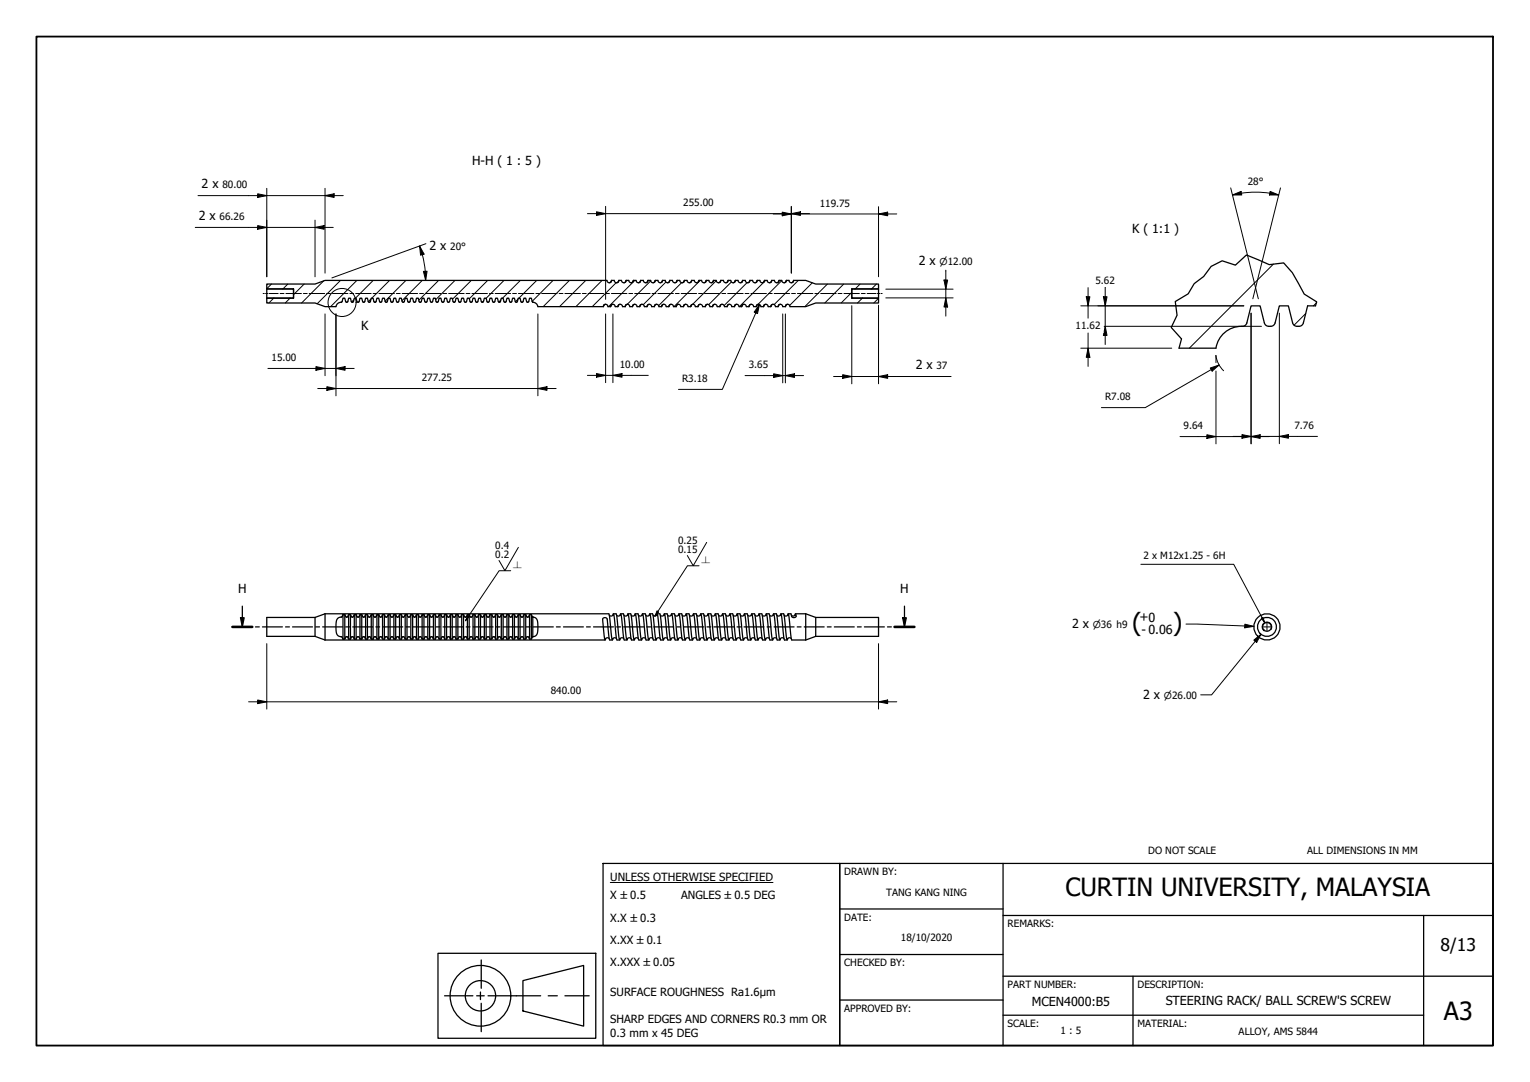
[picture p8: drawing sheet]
<svg xmlns="http://www.w3.org/2000/svg" width="420mm" height="297mm" viewBox="0 0 420 297" stroke-linecap="round" stroke-linejoin="round" font-family="sans-serif">
<!-- layer: Hatch (ISO) -->
<g fill="none" stroke="#000" stroke-width=".27">
<path d="M74.5 78l-1.2 1.3M79 78l-1.4 1.4M83.5 78l-2.9 2.9M88.9 77.1l-6.1 6.1M93.5 77l-6.4 6.4M98 77l-7.2 7.2M102.5 77l-4.9 4.9M107 77l-4.9 4.9M111.5 77l-5.7 5.7M116 77l-5.6 5.6M120.4 77l-5.4 5.4M124.9 77l-5.3 5.3"/>
<path d="M129.4 77l-5.1 5.1M133.9 77l-5 5M138.4 77l-4.9 4.9M142.9 77l-4.9 4.9M147.4 77l-4.9 4.9M151.9 77l-5.8 5.7M156.4 77l-7.2 7.2M160.9 77l-7.2 7.2M165.3 77l-7.1 7.2M169.2 77.6l-6.6 6.6M174.3 77l-7.2 7.2M178.7 77.1l-6.5 6.5"/>
<path d="M182.9 77.4l-6.3 6.3M187.2 77.6l-6.4 6.3M192.3 77l-7.2 7.2M196.7 77.1l-6.5 6.5M200.9 77.4l-6.3 6.3M205.2 77.6l-6.4 6.3M210.3 77l-7.2 7.2M214.7 77l-6.6 6.6M219.2 77l-6.6 6.6M223.1 77.6l-6.3 6.3M227.2 78l-6.2 6.2M231.7 78l-5.2 5.2"/>
<path d="M236.2 78l-1.4 1.4M240.7 78l-1.4 1.4M349.7 72.5l-23.1 23.1M75.2 81.8l-1.4 1.4M79.7 81.8l-1.4 1.4M97.2 82.3l-.6 .6M101.9 82.1l-.7 .7M128.1 82.8h.1M132.8 82.6l-.4 .4M137.5 82.3l-.5 .6M142.3 82.1l-.8 .7M171.7 84.1l-.1 .1"/>
<path d="M189.7 84l-.1 .2M207.8 84l-.3 .2M233.9 80.3l-2.9 2.9M236.9 81.8l-1.4 1.4M241.3 81.9l-1.3 1.3M358.6 86.1l-3.2 3.2M361.5 83.1l-.8 .9"/>
</g>
<!-- layer: Visible (ISO) -->
<g fill="none" stroke="#000" stroke-width=".35">
<path d="M73.3 79.4v2.4M80.6 79.2v2.7M167.8 77.3l-.5 .3M167.9 77h.8a.63 .63 0 0 0 .6 .6 .63 .63 0 0 0 .6-.6M167.9 77a.64 .64 0 0 1-.6 .6 .64 .64 0 0 1-.6-.6h-77.4l-2.8 1h-13.2v1.4h7.3v2.4h-7.3v1.4h13.2l2.8 1h3a2.25 2.25 0 0 1 1.7-1.4M167.9 77l-.1 .4M169.8 77.3l-.5 .3M169.9 77h.8a.64 .64 0 0 0 .6 .6 .64 .64 0 0 0 .6-.6M169.9 77l-.1 .4M171.8 77.3l-.5 .3M171.9 77h.8a.63 .63 0 0 0 .6 .6 .63 .63 0 0 0 .6-.6M171.9 77l-.1 .4"/>
<path d="M173.8 77.3l-.5 .3M173.9 77h.8a.63 .63 0 0 0 .6 .6 .63 .63 0 0 0 .6-.6M173.9 77l-.1 .4M175.8 77.3l-.5 .3M175.9 77h.8a.64 .64 0 0 0 .6 .6 .64 .64 0 0 0 .6-.6M175.9 77l-.1 .4M177.8 77.3l-.5 .3M177.9 77h.8a.64 .64 0 0 0 .6 .6 .64 .64 0 0 0 .6-.6M177.9 77l-.1 .4M179.8 77.3l-.5 .3M179.9 77h.8a.63 .63 0 0 0 .6 .6 .63 .63 0 0 0 .6-.6M179.9 77l-.1 .4"/>
<path d="M181.8 77.3l-.5 .3M181.9 77h.8a.63 .63 0 0 0 .6 .6 .63 .63 0 0 0 .6-.6M181.9 77l-.1 .4M183.8 77.3l-.5 .3M183.9 77h.8a.64 .64 0 0 0 .6 .6 .64 .64 0 0 0 .6-.6M183.9 77l-.1 .4M185.8 77.3l-.5 .3M185.9 77h.8a.63 .63 0 0 0 .6 .6 .63 .63 0 0 0 .6-.6M185.9 77l-.1 .4M187.8 77.3l-.5 .3M187.9 77h.8a.63 .63 0 0 0 .6 .6 .63 .63 0 0 0 .6-.6M187.9 77l-.1 .4"/>
<path d="M189.8 77.3l-.5 .3M189.9 77h.8a.63 .63 0 0 0 .6 .6 .63 .63 0 0 0 .6-.6M189.9 77l-.1 .4M191.8 77.3l-.5 .3M191.9 77h.8a.64 .64 0 0 0 .6 .6 .64 .64 0 0 0 .6-.6M191.9 77l-.1 .4M193.8 77.3l-.5 .3M193.9 77h.8a.63 .63 0 0 0 .6 .6 .63 .63 0 0 0 .6-.6M193.9 77l-.1 .4M195.8 77.3l-.5 .3M195.9 77h.8a.63 .63 0 0 0 .6 .6 .63 .63 0 0 0 .6-.6M195.9 77l-.1 .4"/>
<path d="M197.8 77.3l-.5 .3M197.9 77h.8a.64 .64 0 0 0 .6 .6 .64 .64 0 0 0 .6-.6M197.9 77l-.1 .4M199.8 77.3l-.5 .3M199.9 77h.8a.64 .64 0 0 0 .6 .6 .64 .64 0 0 0 .6-.6M199.9 77l-.1 .4M201.8 77.3l-.5 .3M201.9 77h.8a.63 .63 0 0 0 .6 .6 .63 .63 0 0 0 .6-.6M201.9 77l-.1 .4M203.8 77.3l-.5 .3M203.9 77h.8a.63 .63 0 0 0 .6 .6 .63 .63 0 0 0 .6-.6M203.9 77l-.1 .4"/>
<path d="M205.8 77.3l-.5 .3M205.9 77h.8a.64 .64 0 0 0 .6 .6 .64 .64 0 0 0 .6-.6M205.9 77l-.1 .4M207.8 77.3l-.5 .3M207.9 77h.8a.63 .63 0 0 0 .6 .6 .63 .63 0 0 0 .6-.6M207.9 77l-.1 .4M209.8 77.3l-.5 .3M209.9 77h.8a.63 .63 0 0 0 .6 .6 .63 .63 0 0 0 .6-.6M209.9 77l-.1 .4M211.8 77.3l-.5 .3M211.9 77h.8a.64 .64 0 0 0 .6 .6 .64 .64 0 0 0 .6-.6M211.9 77l-.1 .4"/>
<path d="M213.8 77.3l-.5 .3M213.9 77h.8a.64 .64 0 0 0 .6 .6 .64 .64 0 0 0 .6-.6M213.9 77l-.1 .4M215.8 77.3l-.5 .3M215.9 77h.8a.63 .63 0 0 0 .6 .6 .63 .63 0 0 0 .6-.6M215.9 77l-.1 .4M217.8 77.3l-.5 .3M217.9 77h3.4l2.7 1h17.3v1.4h-7.4v2.4h7.4v1.4h-17.3l-2.7 1h-4.4a.64 .64 0 0 0-.6-.7 .64 .64 0 0 0-.6 .7M217.9 77l-.1 .4M233.9 79.2v2.7M241.3 79.4v2.4M94 82.8l.2-.9h.5l.2 .9 .4 .2 .2-.2 .2-.9h.5l.3 .9 .3 .2 .3-.2 .2-.9h.5l.2 .9 .4 .2 .2-.2 .2-.9h.5l.3 .9 .3 .2"/>
<path d="M106.4 82.8l-.5 .1-.3-1h-.5l-.3 .9-.3 .2-.3-.2-.2-.9h-.5l-.2 .9-.4 .2-.2-.2-.3-.9h-.4l-.3 .9-.3 .2-.3-.2-.2-.9h-.5l-.2 .9-.3 .2M106.4 82.8l.2-.9h.5l.2 .9 .4 .2 .2-.2 .3-.9h.5l.2 .9 .3 .2 .3-.2 .2-.9h.5l.2 .9 .4 .2 .2-.2 .3-.9h.5l.2 .9 .3 .2 .3-.2 .2-.9h.5l.2 .9 .4 .2 .2-.2 .3-.9h.5l.2 .9 .4 .2 .2-.2 .2-.9h.5l.3 .9 .3 .2 .2-.2 .3-.9h.5l.2 .9 .4 .2 .2-.2 .2-.9h.5l.3 .9 .3 .2 .3-.2 .2-.9h.5l.2 .9 .4 .2 .2-.2 .2-.9h.5l.3 .9 .3 .2 .3-.2 .2-.9h.5l.2 .9 .4 .2 .2-.2 .2-.9h.5l.3 .9 .3 .2 .3-.2 .2-.9h.5l.2 .9 .4 .2 .2-.2 .2-.9h.5l.3 .9 .3 .2 .3-.2 .2-.9h.5l.2 .9 .4 .2 .2-.2 .3-.9h.4l.3 .9 .3 .2 .3-.2 .2-.9h.5l.2 .9 .3 .2M139.9 82.8l-.2-.9h-.5l-.2 .9-.3 .2-.3-.2-.2-.9h-.5l-.3 .9-.3 .2-.3-.2-.2-.9h-.5l-.2 .9-.4 .2-.2-.2-.2-.9h-.5l-.3 .9-.3 .2M140 82.8l.4 .1 .4-1h.5l.2 .9 .3 .2 .3-.2 .2-.9h.5l.2 .9 .4 .2 .2-.2 .3-.9h.5l.2 .9 .4 .2 .2-.2 .2-.9h.5l.4 1.1a1.42 1.42 0 0 1 1.4 1.2h18M165.7 84.2a.63 .63 0 0 1 .6-.7 .63 .63 0 0 1 .6 .7h.8M166.3 83.5l-.4 .2-.2 .5M167.7 84.2a.64 .64 0 0 1 .6-.7 .64 .64 0 0 1 .6 .7h.8M168.3 83.5l-.4 .2-.2 .5M169.7 84.2a.64 .64 0 0 1 .6-.7 .64 .64 0 0 1 .6 .7h.8M169.8 83.8l-.1 .4M170.3 83.5l-.5 .4M171.7 84.2a.64 .64 0 0 1 .6-.7 .64 .64 0 0 1 .6 .7h.8"/>
<path d="M171.8 83.8l-.1 .4M172.3 83.5l-.5 .4M173.7 84.2a.64 .64 0 0 1 .6-.7 .64 .64 0 0 1 .6 .7h.8M173.8 83.8l-.1 .4M174.3 83.5l-.5 .4M175.7 84.2a.64 .64 0 0 1 .6-.7 .64 .64 0 0 1 .6 .7h.8M176.3 83.5l-.4 .2-.2 .5M177.7 84.2a.63 .63 0 0 1 .6-.7 .63 .63 0 0 1 .6 .7h.8M178.3 83.5l-.4 .2-.2 .5M179.7 84.2a.63 .63 0 0 1 .6-.7 .63 .63 0 0 1 .6 .7h.8M180.3 83.5l-.4 .2-.2 .5M181.7 84.2a.64 .64 0 0 1 .6-.7 .64 .64 0 0 1 .6 .7h.8"/>
<path d="M182.3 83.5l-.4 .2-.2 .5M183.7 84.2a.63 .63 0 0 1 .6-.7 .63 .63 0 0 1 .6 .7h.8M183.8 83.8l-.1 .4M184.3 83.5l-.5 .4M185.7 84.2a.63 .63 0 0 1 .6-.7 .63 .63 0 0 1 .6 .7h.8M185.8 83.8l-.1 .4M186.3 83.5l-.5 .4M187.7 84.2a.64 .64 0 0 1 .6-.7 .64 .64 0 0 1 .6 .7h.8M187.8 83.8l-.1 .4M188.3 83.5l-.5 .4M189.7 84.2a.64 .64 0 0 1 .6-.7 .64 .64 0 0 1 .6 .7h.8M190.3 83.5l-.4 .2-.2 .5"/>
<path d="M191.7 84.2a.63 .63 0 0 1 .6-.7 .63 .63 0 0 1 .6 .7h.8M192.3 83.5l-.5 .3-.1 .4M193.7 84.2a.63 .63 0 0 1 .6-.7 .63 .63 0 0 1 .6 .7h.8M194.3 83.5l-.4 .2-.2 .5M195.7 84.2a.64 .64 0 0 1 .6-.7 .64 .64 0 0 1 .6 .7h.8M196.3 83.5l-.4 .2-.2 .5M197.7 84.2a.63 .63 0 0 1 .6-.7 .63 .63 0 0 1 .6 .7h.8M198.3 83.5l-.4 .2-.2 .5M199.7 84.2a.63 .63 0 0 1 .6-.7 .63 .63 0 0 1 .6 .7h.8M199.8 83.8l-.1 .4M200.3 83.5l-.5 .4M201.7 84.2a.64 .64 0 0 1 .6-.7 .64 .64 0 0 1 .6 .7h.8"/>
<path d="M201.8 83.8l-.1 .4M202.3 83.5l-.5 .4M203.7 84.2a.64 .64 0 0 1 .6-.7 .64 .64 0 0 1 .6 .7h.8M203.8 83.8l-.1 .4M204.3 83.5l-.5 .4M205.7 84.2a.63 .63 0 0 1 .6-.7 .63 .63 0 0 1 .6 .7h.8M206.3 83.5l-.4 .2-.2 .5M207.7 84.2a.63 .63 0 0 1 .6-.7 .63 .63 0 0 1 .6 .7h.8M208.3 83.5l-.4 .2-.2 .5M209.7 84.2a.64 .64 0 0 1 .6-.7 .64 .64 0 0 1 .6 .7h.8M210.3 83.5l-.4 .2-.2 .5M211.7 84.2a.63 .63 0 0 1 .6-.7 .63 .63 0 0 1 .6 .7h.8"/>
<path d="M212.3 83.5l-.4 .2-.2 .5M213.7 84.2a.63 .63 0 0 1 .6-.7 .63 .63 0 0 1 .6 .7h.8M214.3 83.5l-.4 .2-.2 .5M215.8 83.8l-.1 .4M216.3 83.5l-.5 .4M361.3 84h-2.2l-1.2 4.6a1.61 1.61 0 0 1-1.5 1 1.61 1.61 0 0 1-1.4-1l-1.2-4.6h-2.5l-1.1 4.6a1.61 1.61 0 0 1-1.5 1 1.61 1.61 0 0 1-1.5-1l-1.2-4.6h-2.4l-1.2 4.6a1.29 1.29 0 0 1-1.5 1 7.1 7.1 0 0 0-7 6h-10.1M86.5 169.5h-13.2v5.2h13.2M89.3 168.5l-2.8 1v5.2l2.8 1M89.3 168.5h77.9l.9 7.2 .2-.4M89.3 168.5v7.2M89.3 175.7h76.9M94.2 168.7l-.1 .2a.67 .67 0 0 1-.9 .6 1.88 1.88 0 0 0-.9 2.1v.5a2.27 2.27 0 0 0 .9 2.6 .78 .78 0 0 1 1 .8"/>
<path d="M94.2 168.7h.5M94.2 168.7v6.8M94.7 168.7l.1 .2a.44 .44 0 0 0 .2 .5 .44 .44 0 0 0 .5-.1l.2-.6M94.7 175.5l.1-.2a.44 .44 0 0 1 .2-.5 .44 .44 0 0 1 .5 .1l.2 .6M94.7 168.7v6.8h-.5M96.2 168.7l.1 .2a.44 .44 0 0 0 .2 .5 .44 .44 0 0 0 .5-.1l.3-.6M96.2 175.5l.1-.2a.44 .44 0 0 1 .2-.5 .44 .44 0 0 1 .5 .1l.3 .6M96.2 168.7h-.5v6.8h.5M96.2 168.7v6.8M97.8 168.7l.1 .2a.44 .44 0 0 0 .2 .5 .44 .44 0 0 0 .5-.1l.2-.6M97.8 175.5l.1-.2a.44 .44 0 0 1 .2-.5 .44 .44 0 0 1 .5 .1l.2 .6M97.8 168.7h-.5v6.8h.5"/>
<path d="M97.8 168.7v6.8M99.3 168.7l.1 .2a.44 .44 0 0 0 .2 .5 .44 .44 0 0 0 .5-.1l.3-.6M99.3 175.5l.1-.2a.44 .44 0 0 1 .2-.5 .44 .44 0 0 1 .5 .1l.3 .6M99.3 168.7h-.5v6.8h.5M99.3 168.7v6.8M100.9 168.7l.1 .2a.44 .44 0 0 0 .2 .5 .44 .44 0 0 0 .5-.1l.3-.6M100.9 175.5l.1-.2a.44 .44 0 0 1 .2-.5 .44 .44 0 0 1 .5 .1l.3 .6M100.9 168.7h-.5v6.8h.5M100.9 168.7v6.8M102.4 168.7l.1 .2a.44 .44 0 0 0 .2 .5 .44 .44 0 0 0 .5-.1l.3-.6M102.4 175.5l.1-.2a.44 .44 0 0 1 .2-.5 .44 .44 0 0 1 .5 .1l.3 .6M102.4 168.7h-.4v6.8h.4"/>
<path d="M102.4 168.7v6.8M104 168.7l.1 .2a.44 .44 0 0 0 .2 .5 .44 .44 0 0 0 .5-.1l.3-.6M104 175.5l.1-.2a.44 .44 0 0 1 .2-.5 .44 .44 0 0 1 .5 .1l.3 .6M104 168.7h-.5v6.8h.5M104 168.7v6.8M105.6 168.7v.2a.44 .44 0 0 0 .2 .5 .44 .44 0 0 0 .5-.1l.3-.6M105.6 175.5v-.2a.44 .44 0 0 1 .2-.5 .44 .44 0 0 1 .5 .1l.3 .6M105.6 168.7h-.5v6.8h.5M105.6 168.7v6.8M107.1 168.7l.1 .2a.44 .44 0 0 0 .2 .5 .44 .44 0 0 0 .5-.1l.3-.6M107.1 175.5l.1-.2a.44 .44 0 0 1 .2-.5 .44 .44 0 0 1 .5 .1l.3 .6M107.1 168.7h-.5v6.8h.5"/>
<path d="M107.1 168.7v6.8M108.7 168.7v.2a.44 .44 0 0 0 .2 .5 .44 .44 0 0 0 .6-.1l.2-.6M108.7 175.5v-.2a.44 .44 0 0 1 .2-.5 .44 .44 0 0 1 .6 .1l.2 .6M108.7 168.7h-.5v6.8h.5M108.7 168.7v6.8M110.2 168.7l.1 .2a.44 .44 0 0 0 .2 .5 .44 .44 0 0 0 .5-.1l.3-.6M110.2 175.5l.1-.2a.44 .44 0 0 1 .2-.5 .44 .44 0 0 1 .5 .1l.3 .6M110.2 168.7h-.5v6.8h.5M110.2 168.7v6.8M111.8 168.7v.2a.44 .44 0 0 0 .2 .5 .44 .44 0 0 0 .6-.1l.2-.6M111.8 175.5v-.2a.44 .44 0 0 1 .2-.5 .44 .44 0 0 1 .6 .1l.2 .6M111.8 168.7h-.5v6.8h.5"/>
<path d="M111.8 168.7v6.8M113.3 168.7l.1 .2a.44 .44 0 0 0 .2 .5 .44 .44 0 0 0 .5-.1l.3-.6M113.3 175.5l.1-.2a.44 .44 0 0 1 .2-.5 .44 .44 0 0 1 .5 .1l.3 .6M113.3 168.7h-.5v6.8h.5M113.3 168.7v6.8M114.9 168.7l.1 .2a.44 .44 0 0 0 .2 .5 .44 .44 0 0 0 .5-.1l.2-.6M114.9 175.5l.1-.2a.44 .44 0 0 1 .2-.5 .44 .44 0 0 1 .5 .1l.2 .6M114.9 168.7h-.5v6.8h.5M114.9 168.7v6.8M116.4 168.7l.1 .2a.44 .44 0 0 0 .2 .5 .44 .44 0 0 0 .5-.1l.3-.6M116.4 175.5l.1-.2a.44 .44 0 0 1 .2-.5 .44 .44 0 0 1 .5 .1l.3 .6M116.4 168.7h-.5v6.8h.5"/>
<path d="M116.4 168.7v6.8M118 168.7l.1 .2a.44 .44 0 0 0 .2 .5 .44 .44 0 0 0 .5-.1l.2-.6M118 175.5l.1-.2a.44 .44 0 0 1 .2-.5 .44 .44 0 0 1 .5 .1l.2 .6M118 168.7h-.5v6.8h.5M118 168.7v6.8M119.5 168.7l.1 .2a.44 .44 0 0 0 .2 .5 .44 .44 0 0 0 .5-.1l.3-.6M119.5 175.5l.1-.2a.44 .44 0 0 1 .2-.5 .44 .44 0 0 1 .5 .1l.3 .6M119.5 168.7h-.5v6.8h.5M119.5 168.7v6.8M121.1 168.7l.1 .2a.44 .44 0 0 0 .2 .5 .44 .44 0 0 0 .5-.1l.2-.6M121.1 175.5l.1-.2a.44 .44 0 0 1 .2-.5 .44 .44 0 0 1 .5 .1l.2 .6M121.1 168.7h-.5v6.8h.5"/>
<path d="M121.1 168.7v6.8M122.1 168.7v6.8M122.1 168.7h.5M122.6 168.7v6.8h-.5M122.6 168.7l.1 .2a.44 .44 0 0 0 .2 .5 .44 .44 0 0 0 .5-.1l.3-.6M122.6 175.5l.1-.2a.44 .44 0 0 1 .2-.5 .44 .44 0 0 1 .5 .1l.3 .6M123.7 168.7h.5M123.7 168.7v6.8M124.2 168.7v6.8h-.5M124.2 168.7l.1 .2a.44 .44 0 0 0 .2 .5 .44 .44 0 0 0 .5-.1l.2-.6M124.2 175.5l.1-.2a.44 .44 0 0 1 .2-.5 .44 .44 0 0 1 .5 .1l.2 .6M125.2 168.7h.5"/>
<path d="M125.2 168.7v6.8M125.7 168.7v6.8h-.5M125.7 168.7l.1 .2a.44 .44 0 0 0 .2 .5 .44 .44 0 0 0 .5-.1l.3-.6M125.7 175.5l.1-.2a.44 .44 0 0 1 .2-.5 .44 .44 0 0 1 .5 .1l.3 .6M126.8 168.7h.5M126.8 168.7v6.8M127.3 168.7v6.8h-.5M127.3 168.7l.1 .2a.44 .44 0 0 0 .2 .5 .44 .44 0 0 0 .5-.1l.2-.6M127.3 175.5l.1-.2a.44 .44 0 0 1 .2-.5 .44 .44 0 0 1 .5 .1l.2 .6M128.3 168.7h.5M128.3 168.7v6.8M128.8 168.7v6.8h-.5"/>
<path d="M128.8 168.7l.1 .2a.44 .44 0 0 0 .2 .5 .44 .44 0 0 0 .5-.1l.3-.6M128.8 175.5l.1-.2a.44 .44 0 0 1 .2-.5 .44 .44 0 0 1 .5 .1l.3 .6M129.9 168.7h.5M129.9 168.7v6.8M130.4 168.7v6.8h-.5M130.4 168.7l.1 .2a.44 .44 0 0 0 .2 .5 .44 .44 0 0 0 .5-.1l.3-.6M130.4 175.5l.1-.2a.44 .44 0 0 1 .2-.5 .44 .44 0 0 1 .5 .1l.3 .6M131.5 168.7h.4M131.5 168.7v6.8M131.9 168.7v6.8h-.4M131.9 168.7l.1 .2a.44 .44 0 0 0 .2 .5 .44 .44 0 0 0 .5-.1l.3-.6M131.9 175.5l.1-.2a.44 .44 0 0 1 .2-.5 .44 .44 0 0 1 .5 .1l.3 .6"/>
<path d="M133 168.7h.5M133 168.7v6.8M133.5 168.7v6.8h-.5M133.5 168.7l.1 .2a.44 .44 0 0 0 .2 .5 .44 .44 0 0 0 .5-.1l.3-.6M133.5 175.5l.1-.2a.44 .44 0 0 1 .2-.5 .44 .44 0 0 1 .5 .1l.3 .6M134.6 168.7h.5M134.6 168.7v6.8M135.1 168.7v6.8h-.5M135.1 168.7v.2a.44 .44 0 0 0 .2 .5 .44 .44 0 0 0 .5-.1l.3-.6M135.1 175.5v-.2a.44 .44 0 0 1 .2-.5 .44 .44 0 0 1 .5 .1l.3 .6M136.1 168.7h.5M136.1 168.7v6.8"/>
<path d="M136.6 168.7v6.8h-.5M136.6 168.7l.1 .2a.44 .44 0 0 0 .2 .5 .44 .44 0 0 0 .5-.1l.3-.6M136.6 175.5l.1-.2a.44 .44 0 0 1 .2-.5 .44 .44 0 0 1 .5 .1l.3 .6M137.7 168.7h.5M137.7 168.7v6.8M138.2 168.7v6.8h-.5M138.2 168.7v.2a.44 .44 0 0 0 .2 .5 .44 .44 0 0 0 .6-.1l.2-.6M138.2 175.5v-.2a.44 .44 0 0 1 .2-.5 .44 .44 0 0 1 .6 .1l.2 .6M139.2 168.7h.5M139.2 168.7v6.8M139.7 168.7v6.8h-.5M139.7 168.7l.1 .2a.44 .44 0 0 0 .2 .5 .44 .44 0 0 0 .5-.1l.3-.6"/>
<path d="M139.7 175.5l.1-.2a.44 .44 0 0 1 .2-.5 .44 .44 0 0 1 .5 .1l.3 .6M140.8 168.7h.5M140.8 168.7v6.8M141.3 168.7v6.8h-.5M141.3 168.7v.2a.44 .44 0 0 0 .2 .5 .44 .44 0 0 0 .6-.1l.2-.6M141.3 175.5v-.2a.44 .44 0 0 1 .2-.5 .44 .44 0 0 1 .6 .1l.2 .6M142.3 168.7h.5M142.3 168.7v6.8M142.8 168.7v6.8h-.5M142.8 168.7l.1 .2a.44 .44 0 0 0 .2 .5 .44 .44 0 0 0 .5-.1l.3-.6M142.8 175.5l.1-.2a.44 .44 0 0 1 .2-.5 .44 .44 0 0 1 .5 .1l.3 .6M143.9 168.7h.5"/>
<path d="M143.9 168.7v6.8M144.4 168.7v6.8h-.5M144.4 168.7l.1 .2a.44 .44 0 0 0 .2 .5 .44 .44 0 0 0 .5-.1l.2-.6M144.4 175.5l.1-.2a.44 .44 0 0 1 .2-.5 .44 .44 0 0 1 .5 .1l.2 .6M145.4 168.7h.5M145.4 168.7v6.8M145.9 168.7v6.8h-.5M145.9 168.7l.4 .7M146.3 169.4l.1 5.4-.5 .7M146.3 169.4a1.66 1.66 0 0 1 1.4 2.2v.5a2.27 2.27 0 0 1-.9 2.6l-.5 .1M166.3 175.3l-.1 .4-.6-4.8a.85 .85 0 0 1 .3-1.3h.4l.4 .3 .7 5.7 .8 .1M167.3 175.3a.59 .59 0 0 0-1 .1"/>
<path d="M168.3 168.9l.2-.4 .8 7 .1 .2h.8M168.3 168.8v.1a.59 .59 0 0 1-1 0M168.4 168.5h.8l.1 .2 .8 7 .2-.4M169.3 175.3a.59 .59 0 0 0-1 .1M170.3 168.9l.2-.4 .8 7 .1 .2h.8M170.3 168.8v.1a.59 .59 0 0 1-1 0M170.4 168.5h.8l.1 .2 .9 7 .1-.4M171.3 175.3a.59 .59 0 0 0-1 .1M172.3 168.9l.2-.4 .8 7 .1 .2h.8M172.3 168.8v.1a.59 .59 0 0 1-1 0M172.4 168.5h.8l.1 .2 .8 7 .2-.4M173.3 175.3a.59 .59 0 0 0-1 .1"/>
<path d="M174.3 168.9l.2-.4 .9 7.1 .8 .1M174.3 168.8v.1a.59 .59 0 0 1-1 0M174.4 168.5h.8l.1 .2 .8 7 .2-.4M175.3 175.3a.59 .59 0 0 0-1 .1M176.3 168.9l.2-.4 .8 7 .1 .2h.8M176.3 168.8v.1a.59 .59 0 0 1-1 0M176.4 168.5h.8l.1 .2 .9 7 .1-.4M177.3 175.3a.59 .59 0 0 0-1 .1M178.3 168.9l.2-.4 .8 7 .1 .2h.8M178.3 168.8v.1a.59 .59 0 0 1-1 0M178.4 168.5h.8l.1 .2 .8 7 .2-.4M179.3 175.3a.59 .59 0 0 0-1 .1"/>
<path d="M180.3 168.9l.2-.4 .9 7.1 .8 .1M180.3 168.8v.1a.59 .59 0 0 1-1 0M180.4 168.5h.8l.1 .2 .9 7 .1-.4M181.3 175.3a.59 .59 0 0 0-1 .1M182.3 168.9l.2-.4 .8 7 .1 .2h.8M182.3 168.8v.1a.59 .59 0 0 1-1 0M182.4 168.5h.8l.1 .2 .9 7 .1-.4M183.3 175.3a.59 .59 0 0 0-1 .1M184.3 168.9l.2-.4 .8 7 .1 .2h.8M184.3 168.8v.1a.59 .59 0 0 1-1 0M184.4 168.5h.8l.1 .2 .9 7 .1-.4M185.3 175.3a.59 .59 0 0 0-1 .1"/>
<path d="M186.3 168.9l.2-.4 .8 7 .1 .2h.8M186.3 168.8v.1a.59 .59 0 0 1-1 0M186.4 168.5h.8l.1 .2 .9 7 .1-.4M187.3 175.3a.59 .59 0 0 0-1 .1M188.3 168.9l.2-.4 .8 7 .1 .2h.8M188.3 168.8v.1a.59 .59 0 0 1-1 0M188.4 168.5h.8l.1 .2 .9 7 .1-.4M189.3 175.3a.59 .59 0 0 0-1 .1M190.3 168.9l.2-.4 .8 7 .1 .2h.8M190.3 168.8v.1a.59 .59 0 0 1-1 0M190.4 168.5h.8l.1 .2 .8 7 .2-.4M191.3 175.3a.59 .59 0 0 0-1 .1"/>
<path d="M192.3 168.9l.2-.4 .8 7 .1 .2h.8M192.3 168.8v.1a.59 .59 0 0 1-1 0M192.4 168.5h.8l.1 .2 .9 7 .1-.4M193.3 175.3a.59 .59 0 0 0-1 .1M194.3 168.9l.2-.4 .8 7 .1 .2h.8M194.3 168.8v.1a.59 .59 0 0 1-1 0M194.4 168.5h.8l.1 .2 .9 7 .1-.4M195.3 175.3a.59 .59 0 0 0-1 .1M196.3 168.9l.2-.4 .8 7 .1 .2h.8M196.3 168.8v.1a.59 .59 0 0 1-1 0M196.4 168.5h.8l.1 .2 .8 7 .2-.4M197.3 175.3a.59 .59 0 0 0-1 .1"/>
<path d="M198.3 168.9l.1-.4 .9 7 .1 .2h.8M198.3 168.8v.1a.59 .59 0 0 1-1 0M198.4 168.5h.8l.1 .2 .8 7 .2-.4M199.3 175.3a.59 .59 0 0 0-1 .1M200.3 168.9l.1-.4 .9 7 .1 .2h.8M200.3 168.8v.1a.59 .59 0 0 1-1 0M200.4 168.5h.8l.1 .2 .9 7 .1-.4M201.3 175.3a.59 .59 0 0 0-1 .1M202.3 168.9l.1-.4 .9 7 .1 .2h.8M202.3 168.8v.1a.59 .59 0 0 1-1 0M202.4 168.5h.8l.1 .2 .8 7 .2-.4M203.3 175.3a.59 .59 0 0 0-1 .1"/>
<path d="M204.3 168.9l.1-.4 .9 7 .1 .2h.8M204.3 168.8v.1a.59 .59 0 0 1-1 0M204.4 168.5h.8l.1 .2 .8 7 .2-.4M205.3 175.3a.59 .59 0 0 0-1 .1M206.3 168.9l.1-.4 .9 7 .1 .2h.8M206.3 168.8v.1a.59 .59 0 0 1-1 0M206.4 168.5h.8l.1 .2 .9 7 .1-.4M207.3 175.3a.59 .59 0 0 0-1 .1M208.3 168.9l.2-.4 .8 7 .1 .2h.8M208.3 168.8v.1a.59 .59 0 0 1-1 0M208.4 168.5h.8l.1 .2 .8 7 .2-.4M209.3 175.3a.59 .59 0 0 0-1 .1"/>
<path d="M210.3 168.9l.2-.4 .8 7 .1 .2h.8M210.3 168.8v.1a.59 .59 0 0 1-1 0M210.4 168.5h.8l.1 .2 .8 7 .2-.4M211.3 175.3a.59 .59 0 0 0-1 .1M212.3 168.9l.2-.4 .8 7 .1 .2h.8M212.3 168.8v.1a.59 .59 0 0 1-1 0M212.4 168.5h.8l.1 .2 .9 7 .1-.4M213.3 175.3a.59 .59 0 0 0-1 .1M214.3 168.9l.2-.4 .9 7.1 .8 .1M214.3 168.8v.1a.59 .59 0 0 1-1 0M214.4 168.5h.8l.1 .2 .8 7 .2-.4M215.3 175.3a.59 .59 0 0 0-1 .1"/>
<path d="M216.3 168.9l.2-.4 .9 7.2h3.9M216.3 168.8v.1a.59 .59 0 0 1-1 0M216.4 168.5h.8a.89 .89 0 0 0 1.2 1 .59 .59 0 0 0 0-1l-.1 .4M217.3 175.3a.59 .59 0 0 0-1 .1M218.3 168.8v.1a.59 .59 0 0 1-1 0M218.4 168.5h2.9M221.3 168.5l2.7 1v5.2l-2.7 1M221.3 168.5v7.2M224 169.5h17.3v5.2h-17.3"/>
<circle cx="347.9" cy="172.1" r="1.2"/>
<circle cx="347.9" cy="172.1" r="2.6"/>
<circle cx="347.9" cy="172.1" r="3.6"/>
</g>
<!-- layer: Visible Narrow (ISO) -->
<path d="M73.3 79.2h7.3M233.9 79.2h7.4M73.3 81.9h7.3M233.9 81.9h7.4M349 172.9a1.34 1.34 0 0 0-.3-1.9 1.34 1.34 0 0 0-1.9 .3 1.34 1.34 0 0 0 .4 1.9" fill="none" stroke="#000" stroke-width=".27"/>
<!-- layer: Break Line (ISO) -->
<path d="M361.3 84l.3-1.1-3.4-2.2-3.3-5.8-2.4-2.7-3.9 .5-6.3-2.7-3 2.8-3.7-1.2-3 1.5-2.1 2.8-2.6 2-1.6 2.8-3.6 2.1 .5 3.7-1.6 3.4 2.9 3.1-.7 2.6" fill="none" stroke="#000" stroke-width=".35"/>
<!-- layer: Section Line (ISO) -->
<g fill="none" stroke="#000" stroke-width=".35">
<path d="M63.8 172.1h5.5M66.1 169.6h1l-.6 2.5zM66.5 166.4v5.7M70.2 172.1h1M72.1 172.1h5.4M78.4 172.1h1.1M80.3 172.1h5.5M86.7 172.1h1M88.6 172.1h5.5M94.9 172.1h1.1M96.9 172.1h5.4M103.2 172.1h1.1"/>
<path d="M105.1 172.1h5.5M111.5 172.1h1M113.4 172.1h5.5M119.7 172.1h1.1M121.7 172.1h5.4M128 172.1h1.1M129.9 172.1h5.5M136.3 172.1h1M138.2 172.1h5.5M144.5 172.1h1.1M146.5 172.1h5.4M152.8 172.1h1.1"/>
<path d="M154.7 172.1h5.5M161.1 172.1h1M163 172.1h5.5M169.3 172.1h1.1M171.3 172.1h5.4M177.6 172.1h1.1M179.5 172.1h5.5M185.9 172.1h1M187.8 172.1h5.5M194.1 172.1h1.1M196.1 172.1h5.4M202.4 172.1h1"/>
<path d="M204.3 172.1h5.5M210.7 172.1h1M212.6 172.1h5.5M218.9 172.1h1.1M220.9 172.1h5.4M227.2 172.1h1M229.1 172.1h5.5M235.5 172.1h1M237.4 172.1h5.5M243.7 172.1h1.1M245.6 172.1h5.5M247.9 169.6h1l-.5 2.5z"/>
<path d="M248.4 166.4v5.7"/>
</g>
<path d="M63.8 172.1h5.5M245.6 172.1h5.5" fill="none" stroke="#000" stroke-width=".7"/>
<g fill="#000">
<path d="M66.1 169.6h1l-.6 2.5z" fill-rule="evenodd"/>
<path d="M247.9 169.6h1l-.5 2.5z" fill-rule="evenodd"/>
</g>
<!-- layer: Detail Boundary (ISO) -->
<circle cx="93.9" cy="83" r="3.9" fill="none" stroke="#000" stroke-width=".27"/>
<!-- layer: Border (ISO) -->
<path d="M10 10h400v277h-400z" fill="none" stroke="#000" stroke-width=".5"/>
<!-- layer: Title (ISO) -->
<g fill="none" stroke="#000" stroke-width=".35">
<path d="M165.6 237h65v50h-65zM230.6 237h179.4v50h-179.4zM275.5 237v50M230.6 249.5h44.9M275.5 251.3h134.5M391 251.3v35.7M120.3 261.7h43.3v23.3h-43.3zM122.1 273.4h7.8M130.9 273.4h2.1M131.9 272.3v2.1M132.2 263.5v7.8M132.2 275.4v7.8"/>
<path d="M134 273.4h14.5M143.6 269.2l16.7-4.2v16.7l-16.7-4.2zM150.5 273.4h2.6M155.1 273.4h6.7M230.6 274.5h44.9M230.6 262h44.9M275.5 278.7h115.5M275.5 268h134.5M311.1 268v19"/>
<circle cx="131.9" cy="273.4" r="8.3"/>
<circle cx="131.9" cy="273.4" r="4.2"/>
</g>
<path d="M167.6 242.3h44.7" fill="none" stroke="#000" stroke-width=".27"/>
<!-- layer: Dimension (ISO) -->
<g fill="none" stroke="#000" stroke-width=".27">
<path d="M54.4 53.7h39.9M70.8 53.2l2.5 .5-2.5 .5zM73.3 51.7v24.3M89.3 53.7l2.5-.5v1zM89.3 51.7v23.3M161.3 58.6h61M163.8 58.1l2.5 .5-2.5 .5zM166.3 56.6v23.9M212.3 58.7h34M214.8 58.2l2.5 .5-2.5 .5zM217.3 58.6l2.5-.5v1zM217.3 56.6v18.4"/>
<path d="M241.3 58.7l2.5-.5v1zM241.3 56.7v19.3M338 51.6l7.6 30.4M338.5 53.5l2.3-1 .2 1zM338.5 53.5a26.3 26.3 0 0 1 12.6 0M348.8 52.5l2.3 1h-2.5zM351.6 51.6l-7.6 30.4M53.6 62.4h37.9M70.8 61.9l2.5 .5-2.5 .5zM86.5 62.4l2.5-.5v1zM86.5 60.4v15.6M115.2 67.5l1.3 2.3-1 .3z"/>
<path d="M115.2 67.5l1.2 4.4 .5 5.1M116.3 74.5h1l-.4 2.5zM117 66.9l-25.9 9.4M243.3 79.4h18.4M259.2 76.9h1l-.5 2.5zM259.7 74.2v12.6M298.8 79v8.3M303.5 78.9v10.7l.5 2.5h-1l.1-.7M89.3 86.2v16.9M92.3 86.2v22.5M147.7 86.2v22.5M166.3 80.7v1.5"/>
<path d="M166.3 86.2v18.9M168.3 86.2v18.9M208.6 83.6l-.6 2.5-.9-.4zM208.6 83.6l-10.2 23.3h-12.1M214.9 86.2v18.9M215.7 86.2v18.9M233.9 83.9v21.5M241.3 83.8v21.6M243.3 81.8h18.4M259.7 81.8l.5 2.5h-1zM296.8 95.6h25M296.8 84h44.8"/>
<path d="M298.3 81.5h1l-.5 2.5zM298.8 95.6l.5 2.5h-1zM298.8 91.4v9.2M303 81.5h1l-.5 2.5zM303.2 91l.3-1.4v5M303.2 89.6h43.2M333.9 97.6l.9 2.6 1.2 1.6M333.9 97.6v2M343.6 86v35.9M351.3 86v35.8M73.6 101.1h23.7M86.8 100.6l2.5 .5-2.5 .5z"/>
<path d="M87.3 106.7h65.4M89.8 106.2l2.5 .5-2.5 .5zM92.3 101.1l2.5-.5v1zM147.7 106.7l2.5-.5v1zM161.3 103.1h16.7M163.8 102.6l2.5 .5-2.5 .5zM168.3 103.1l2.5-.5v1zM204.6 103.1h16.1M212.4 102.6l2.5 .5-2.5 .5zM215.7 103.1l2.5-.5v1zM228.9 103.4h32.3M231.4 102.9l2.5 .5-2.5 .5z"/>
<path d="M241.3 103.4l2.5-.5v1zM324 119.9h24.6M331.4 119.4l2.5 .5-2.5 .5zM332.4 101l2.4-.8-1.9 1.7zM333.9 101.9v20M334.8 100.2l-20.3 11.7h-12M338.6 119.8h23.2M341.1 119.3l2.5 .5-2.5 .5zM343.6 119.9l2.5-.5v1zM351.3 119.8l2.5-.5v1zM73.3 176.7v18M241.3 176.7v18"/>
<path d="M325.7 171.3l18.6 .7M341.9 171.4l2.4 .6-2.5 .4zM344.3 175.7l2-1.6-1.2 2.3zM346.3 174.1l-13.6 16.7h-3M68.3 192.7h178M70.8 192.2l2.5 .5-2.5 .5zM241.3 192.7l2.5-.5v1z"/>
</g>
<g fill="#000">
<path d="M70.8 53.2l2.5 .5-2.5 .5z" fill-rule="evenodd"/>
<path d="M89.3 53.7l2.5-.5v1z" fill-rule="evenodd"/>
<path d="M163.8 58.1l2.5 .5-2.5 .5z" fill-rule="evenodd"/>
<path d="M214.8 58.2l2.5 .5-2.5 .5z" fill-rule="evenodd"/>
<path d="M217.3 58.6l2.5-.5v1z" fill-rule="evenodd"/>
<path d="M241.3 58.7l2.5-.5v1z" fill-rule="evenodd"/>
<path d="M338.5 53.5l2.3-1 .2 1z" fill-rule="evenodd"/>
<path d="M348.8 52.5l2.3 1h-2.5z" fill-rule="evenodd"/>
<path d="M70.8 61.9l2.5 .5-2.5 .5z" fill-rule="evenodd"/>
<path d="M86.5 62.4l2.5-.5v1z" fill-rule="evenodd"/>
<path d="M116.3 74.5h1l-.4 2.5z" fill-rule="evenodd"/>
<path d="M115.2 67.5l1.3 2.3-1 .3z" fill-rule="evenodd"/>
<path d="M259.2 76.9h1l-.5 2.5z" fill-rule="evenodd"/>
<path d="M208.6 83.6l-.6 2.5-.9-.4z" fill-rule="evenodd"/>
<path d="M259.7 81.8l.5 2.5h-1z" fill-rule="evenodd"/>
<path d="M298.3 81.5h1l-.5 2.5z" fill-rule="evenodd"/>
<path d="M298.8 95.6l.5 2.5h-1z" fill-rule="evenodd"/>
<path d="M303 81.5h1l-.5 2.5z" fill-rule="evenodd"/>
<path d="M303.5 89.6l.5 2.5h-1z" fill-rule="evenodd"/>
<path d="M86.8 100.6l2.5 .5-2.5 .5z" fill-rule="evenodd"/>
<path d="M89.8 106.2l2.5 .5-2.5 .5z" fill-rule="evenodd"/>
<path d="M92.3 101.1l2.5-.5v1z" fill-rule="evenodd"/>
<path d="M147.7 106.7l2.5-.5v1z" fill-rule="evenodd"/>
<path d="M163.8 102.6l2.5 .5-2.5 .5z" fill-rule="evenodd"/>
<path d="M168.3 103.1l2.5-.5v1z" fill-rule="evenodd"/>
<path d="M212.4 102.6l2.5 .5-2.5 .5z" fill-rule="evenodd"/>
<path d="M215.7 103.1l2.5-.5v1z" fill-rule="evenodd"/>
<path d="M231.4 102.9l2.5 .5-2.5 .5z" fill-rule="evenodd"/>
<path d="M241.3 103.4l2.5-.5v1z" fill-rule="evenodd"/>
<path d="M332.4 101l2.4-.8-1.9 1.7z" fill-rule="evenodd"/>
<path d="M343.6 119.9l2.5-.5v1z" fill-rule="evenodd"/>
<path d="M351.3 119.8l2.5-.5v1z" fill-rule="evenodd"/>
<path d="M331.4 119.4l2.5 .5-2.5 .5z" fill-rule="evenodd"/>
<path d="M341.1 119.3l2.5 .5-2.5 .5z" fill-rule="evenodd"/>
<path d="M341.9 171.4l2.4 .6-2.5 .4z" fill-rule="evenodd"/>
<path d="M344.3 175.7l2-1.6-1.2 2.3z" fill-rule="evenodd"/>
<path d="M70.8 192.2l2.5 .5-2.5 .5z" fill-rule="evenodd"/>
<path d="M241.3 192.7l2.5-.5v1z" fill-rule="evenodd"/>
</g>
<!-- layer: Symbol (ISO) -->
<path d="M140.2 156.7h-3.1l-9.3 13.7M142.4 150.3l-3.7 6.4-1.7-2.8M192 155.3h-3.2l-9 13.8M194.1 148.9l-3.7 6.4-1.7-2.8M313.3 154.9h25.5l8.5 16M128.4 169l.5 .3-1.1 1.1zM180.4 167.7l.5 .3-1.1 1.1zM346.4 169.7l.4-.2 .5 1.4z" fill="none" stroke="#000" stroke-width=".27"/>
<g fill="#000">
<path d="M128.4 169l.5 .3-1.1 1.1z" fill-rule="evenodd"/>
<path d="M180.4 167.7l.5 .3-1.1 1.1z" fill-rule="evenodd"/>
<path d="M346.4 169.7l.4-.2 .5 1.4z" fill-rule="evenodd"/>
</g>
<!-- layer: Center Mark (ISO) -->
<path d="M346.9 172.1h2M347.9 171.1v2" fill="none" stroke="#000" stroke-width=".27"/>
<!-- layer: Centerline (ISO) -->
<g fill="none" stroke="#000" stroke-width=".27">
<path d="M72.3 80.6h.3M72.9 80.6h.7M73.9 80.6h2.5M76.9 80.6h1.1M78.5 80.6h4.3M83.3 80.6h1.1M84.9 80.6h4.3M89.7 80.6h1.1M91.3 80.6h4.2M96.1 80.6h1M97.7 80.6h4.2M102.5 80.6h1"/>
<path d="M104.1 80.6h4.2M108.8 80.6h1.1M110.4 80.6h4.3M115.2 80.6h1.1M116.8 80.6h4.3M121.6 80.6h1.1M123.2 80.6h4.3M128 80.6h1.1M129.6 80.6h4.2M134.4 80.6h1M136 80.6h4.2M140.8 80.6h1"/>
<path d="M142.4 80.6h4.2M147.2 80.6h1M148.7 80.6h4.3M153.5 80.6h1.1M155.1 80.6h4.3M159.9 80.6h1.1M161.5 80.6h4.3M166.3 80.6h1.1M167.9 80.6h4.3M172.7 80.6h1.1M174.3 80.6h4.2M179.1 80.6h1"/>
<path d="M180.7 80.6h4.2M185.5 80.6h1M187.1 80.6h4.2M191.8 80.6h1.1M193.4 80.6h4.3M198.2 80.6h1.1M199.8 80.6h4.3M204.6 80.6h1.1M206.2 80.6h4.3M211 80.6h1.1M212.6 80.6h4.2M217.4 80.6h1"/>
<path d="M219 80.6h4.2M223.8 80.6h1M225.4 80.6h4.2M230.2 80.6h1M231.7 80.6h4.3M236.5 80.6h1.1M238.1 80.6h2.5M240.9 80.6h.7M241.9 80.6h.4"/>
</g>
<g font-size="6.9">
<text x="310.9" y="173.2">(</text>
<text x="322.1" y="173.2">)</text>
<text x="292.6" y="246.1">CURTIN UNIVERSITY, MALAYSIA</text>
<text x="396.5" y="280">A3</text>
</g>
<text font-size="4.8" x="395.6" y="261.1">8/13</text>
<g font-size="3.4">
<text x="129.7" y="45.2">H-H ( 1 : 5 )</text>
<text x="55.4" y="51.7">2 x</text>
<text x="54.6" y="60.4">2 x</text>
<text x="310.9" y="64">K ( 1:1 )</text>
<text x="118" y="68.7">2 x</text>
<text x="252.3" y="72.7">2 x</text>
<text x="99.2" y="90.6">K</text>
<text x="251.5" y="101.3">2 x</text>
<text x="65.4" y="162.9">H</text>
<text x="247.2" y="162.9">H</text>
<text x="294.4" y="172.4">2 x</text>
<text x="312.9" y="170.5">+0</text>
<text x="313.5" y="174">- 0.06</text>
<text x="313.9" y="191.8">2 x</text>
<text x="283.4" y="276.2">MCEN4000:B5</text>
<text x="320.1" y="276">STEERING RACK/ BALL SCREW'S SCREW</text>
</g>
<g font-size="3.1">
<text x="167.6" y="241.8">UNLESS OTHERWISE SPECIFIED</text>
<text x="167.6" y="246.9">X ±0.5</text>
<text x="187.1" y="246.9">ANGLES ±0.5 DEG</text>
<text x="167.6" y="253">X.X ±0.3</text>
<text x="167.6" y="259.1">X.XX ±0.1</text>
<text x="167.6" y="265.1">X.XXX ±0.05</text>
<text x="167.6" y="273.5">SURFACE ROUGHNESS Ra1.6µm</text>
<text x="167.6" y="280.9">SHARP EDGES AND CORNERS R0.3 mm OR</text>
<text x="167.6" y="284.6">0.3 mm x 45 DEG</text>
</g>
<g font-size="2.7">
<text x="61.1" y="51.7">80.00</text>
<text x="342.7" y="50.7">28°</text>
<text x="187.6" y="56.6">255.00</text>
<text x="225.1" y="56.7">119.75</text>
<text x="60.3" y="60.4">66.26</text>
<text x="123.7" y="68.7">20°</text>
<text x="300.8" y="77.9">5.62</text>
<text x="295.4" y="90.4">11.62</text>
<text x="74.6" y="99.1">15.00</text>
<text x="170.2" y="101">10.00</text>
<text x="205.6" y="101.1">3.65</text>
<text x="257.2" y="101.3">37</text>
<text x="115.8" y="104.6">277.25</text>
<text x="187.3" y="104.9">R3.18</text>
<text x="303.5" y="109.9">R7.08</text>
<text x="325" y="117.8">9.64</text>
<text x="355.5" y="117.8">7.76</text>
<text x="186.2" y="149.3">0.25</text>
<text x="136" y="150.6">0.4</text>
<text x="136" y="153.2">0.2</text>
<text x="186.2" y="151.9">0.15</text>
<text x="314.1" y="153.3">2 x M12x1.25 - 6H</text>
<text x="151.3" y="190.6">840.00</text>
<text x="315.3" y="234.4">DO NOT SCALE</text>
<text x="359" y="234.4">ALL DIMENSIONS IN MM</text>
<text x="231.9" y="240.3">DRAWN BY:</text>
<text x="243.4" y="245.9">TANG KANG NING</text>
<text x="231.9" y="252.8">DATE:</text>
<text x="276.7" y="254.6">REMARKS:</text>
<text x="247.4" y="258.2">18/10/2020</text>
<text x="231.9" y="265.3">CHECKED BY:</text>
<text x="276.7" y="271.2">PART NUMBER:</text>
<text x="312.4" y="271.3">DESCRIPTION:</text>
<text x="231.9" y="277.8">APPROVED BY:</text>
<text x="276.7" y="282">SCALE:</text>
<text x="312.4" y="282">MATERIAL:</text>
<text x="291.3" y="284">1 : 5</text>
<text x="340.2" y="284">ALLOY, AMS 5844</text>
</g>
<g font-size="2.6">
<text x="258" y="72.7">⌀12.00</text>
<text x="300.1" y="172.4">⌀36 h9</text>
<text x="319.6" y="191.8">⌀26.00</text>
</g>
<g font-size="1.6">
<text x="140.9" y="155.9">⟂</text>
<text x="192.6" y="154.5">⟂</text>
</g>
</svg>
